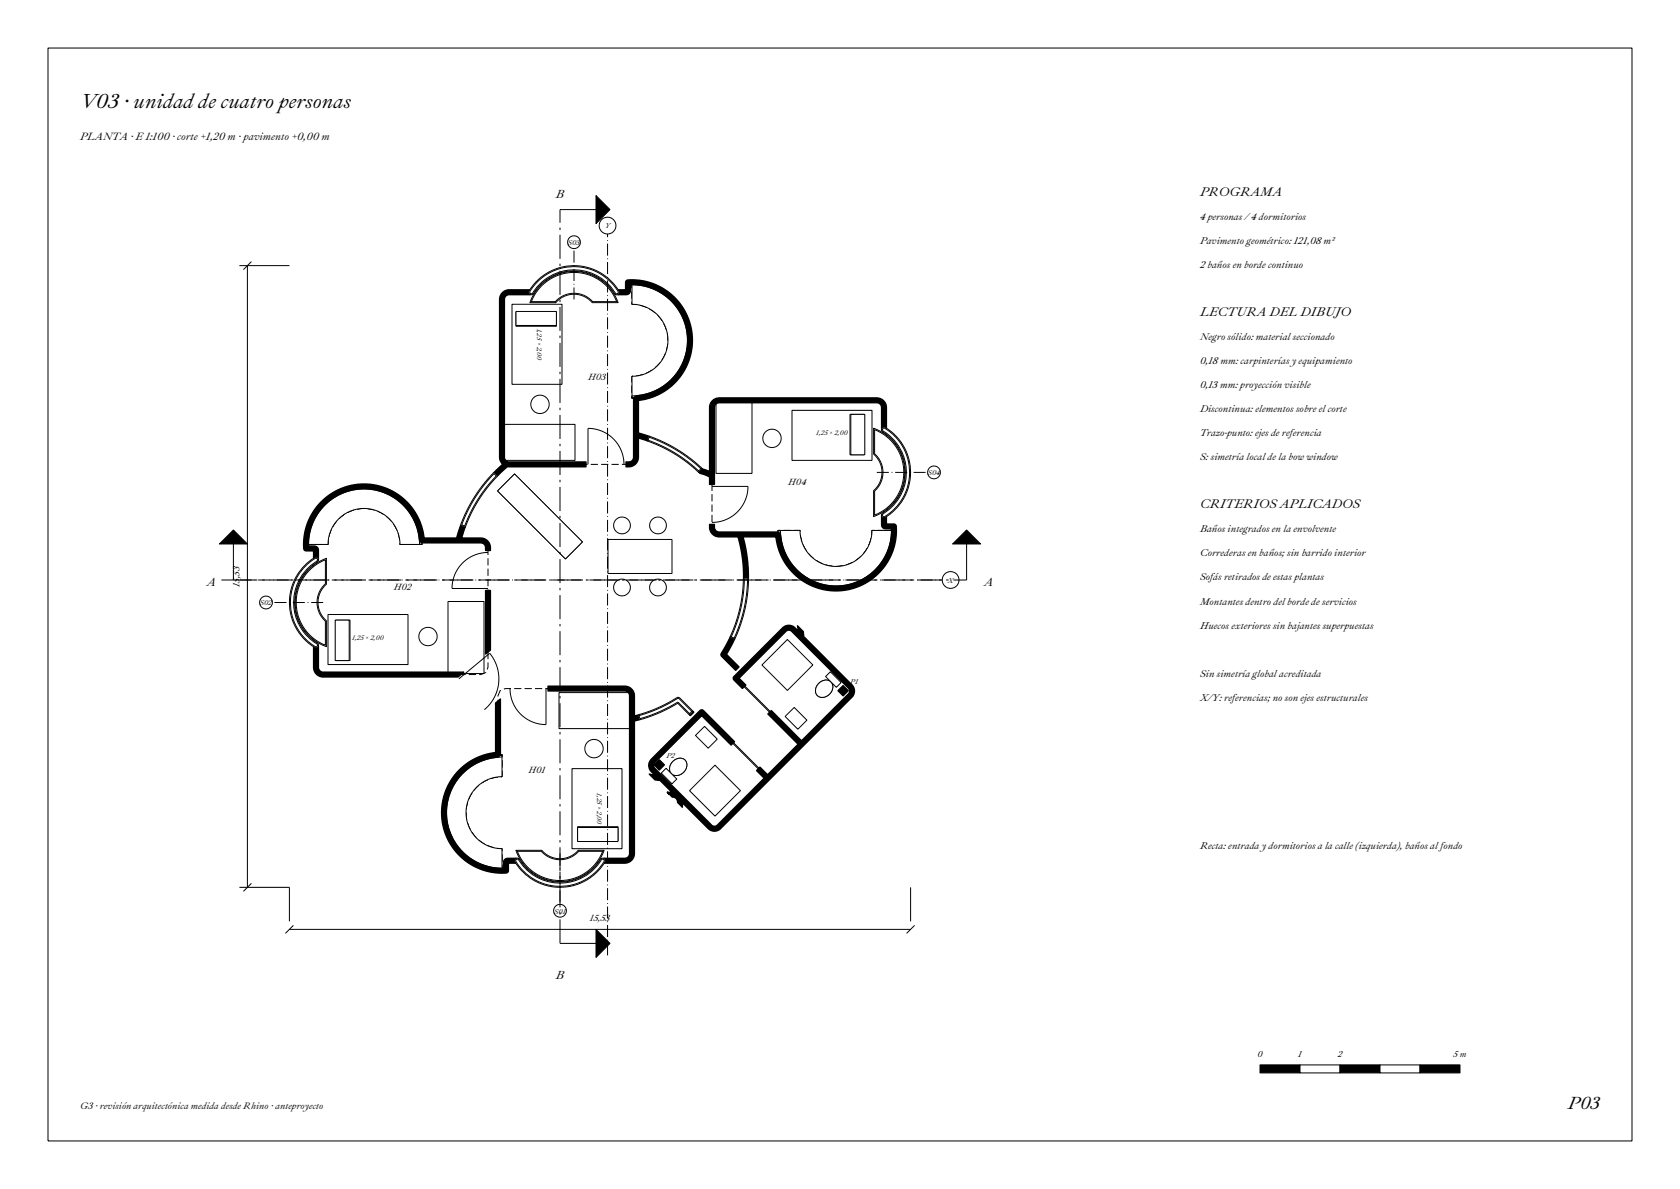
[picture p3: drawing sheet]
<svg xmlns="http://www.w3.org/2000/svg" width="420mm" height="297mm" viewBox="0 0 420 297" stroke-linecap="round" stroke-linejoin="round" font-family="sans-serif">
<path d="M170.3 77.3a14.8 14.8 0 0 0-13.3-6.8l-.1 2.4-2.6 .1a12.7 12.7 0 0 0-21.2-.5l-.4 .5h-5.6l-1.1 .5-.5 1.3v39.4l.5 1.3 1.3 .5h29.9l1.3-.5 .5-1.3v-14.6l2.5-.7a14.2 14.2 0 0 0 9.1-20.9l-.3-.7M172.5 85.9a14.5 14.5 0 0 0-14.5-15.4v5.5a9 9 0 0 1 9 9 9 9 0 0 1-9 9v5.5a14.5 14.5 0 0 0 14.5-13.6M223.6 109.5l-2.6-2.3v-5.6l-.5-1.1-1.3-.5h-39.4l-1.3 .5-.5 1.3v29.9l.5 1.3 1.3 .5h14.6l1.4 5a14.5 14.5 0 0 0 16.7 8 14.5 14.5 0 0 0 11-15l-2.4-.1-.1-2.6a13.2 13.2 0 0 0 6-10.4 12.5 12.5 0 0 0-3.4-8.9M91.9 121.5a14.5 14.5 0 0 0-15.4 14.5h5.5a9 9 0 0 1 9-9 9 9 0 0 1 9 9h5.5a14.5 14.5 0 0 0-13.6-14.5M120.2 135h-14.6l-.7-2.5a14.3 14.3 0 0 0-18.1-10.4 14.5 14.5 0 0 0-10.3 14.9l2.4 .1 .1 2.6a12.8 12.8 0 0 0-5.7 13.6 13.5 13.5 0 0 0 5.7 8v5.6l.5 1.1 1.3 .5h39.4l1.3-.5 .5-1.3v-29.9l-.5-1.3-1.3-.5M208.1 147a14.5 14.5 0 0 0 15.4-14.5h-5.5a9 9 0 0 1-9 9 9 9 0 0 1-9-9h-5.5a14.5 14.5 0 0 0 13.6 14.5M158 173.8l-.5-1.3-1.3-.5h-29.9l-1.3 .5-.5 1.3v14.6l-.5 .1a14.7 14.7 0 0 0-9.8 5.5 14.4 14.4 0 0 0-1.1 16.5 14.4 14.4 0 0 0 13.4 7l.1-2.4 2.6-.1a13.2 13.2 0 0 0 10.4 6 12.9 12.9 0 0 0 11.2-6h5.6l1.1-.5 .5-1.3v-39.4M111 202.1a14.5 14.5 0 0 0 14.5 15.4v-5.5a9 9 0 0 1-9-9 9 9 0 0 1 9-9v-5.5a14.5 14.5 0 0 0-14.5 13.6" fill="none" stroke="#000" stroke-width=".25" stroke-dasharray="1.8 .8" stroke-linecap="butt"/>
<g fill="#fff" stroke="#000" stroke-width=".25">
<path d="M168.1 190.3a1.95 1.95 0 0 1 2-.9 1.95 1.95 0 0 1 1.6 1.5 2.55 2.55 0 0 1-3.8 2.4 2.15 2.15 0 0 1 .2-3zM168.7 190.2a1.75 1.75 0 0 0-.5 2 1.75 1.75 0 0 0 1.8 1 1.78 1.78 0 0 0 .9-1.9 1.78 1.78 0 0 0-1.6-1.5z" fill-rule="evenodd"/>
<path d="M204.8 170.6a1.89 1.89 0 0 1 2-.7 1.89 1.89 0 0 1 1.4 1.6 2.55 2.55 0 0 1-3.9 2.2 2.21 2.21 0 0 1 .5-3.1zM205.2 170.7a1.75 1.75 0 0 0-.5 2 1.75 1.75 0 0 0 1.7 1 1.78 1.78 0 0 0 1-2 1.78 1.78 0 0 0-1.7-1.4z" fill-rule="evenodd"/>
<path d="M143.3 192.3h11.9v19.4h-11.9z" fill-rule="evenodd"/>
<path d="M143 192h12.5v20h-12.5z" fill-rule="evenodd"/>
<path d="M144.4 206.5h10.1v3.5h-10.1z" fill-rule="evenodd"/>
<path d="M144.4 206.7h10.1v3.5h-10.1z" fill-rule="evenodd"/>
<path d="M129 212.4h6.4a6 6 0 0 0 9.2 0h6.4a11.7 11.7 0 0 1-11 7.8 11.7 11.7 0 0 1-11-7.8z" fill-rule="evenodd"/>
<path d="M129.3 212.6h6a6.2 6.2 0 0 0 9.4 0h6a11.4 11.4 0 0 1-10.7 7.3 11.4 11.4 0 0 1-10.7-7.3z" fill-rule="evenodd"/>
<path d="M114.9 193.1a14.5 14.5 0 0 1 10.6-4.6v5.5a9 9 0 0 0-9 9 9 9 0 0 0 9 9v5.5a14.5 14.5 0 0 1-13.3-8.7 14.5 14.5 0 0 1 2.7-15.7z" fill-rule="evenodd"/>
<path d="M115.4 192.9a14.3 14.3 0 0 1 10.1-4.2v.4a13.9 13.9 0 0 0-13.9 13.9 13.9 13.9 0 0 0 13.9 13.9v.4a14.3 14.3 0 0 1-13.2-8.8 14.3 14.3 0 0 1 3.1-15.6z" fill-rule="evenodd"/>
<path d="M139.7 173h18.1v9h-18.1z" fill-rule="evenodd"/>
<path d="M82.3 153.8h19.4v11.9h-19.4z" fill-rule="evenodd"/>
<path d="M82 153.5h20v12.5h-20z" fill-rule="evenodd"/>
<path d="M84 154.9h3.5v10.1h-3.5z" fill-rule="evenodd"/>
<path d="M83.8 154.9h3.5v10.1h-3.5z" fill-rule="evenodd"/>
<path d="M77.1 142.4l2.2-1.8 2.3-1.1v6.4a6 6 0 0 0 0 9.2v6.4a11.7 11.7 0 0 1-4.5-19.1z" fill-rule="evenodd"/>
<path d="M77.1 142.7l2-1.7 2.2-1.2v6a6.2 6.2 0 0 0 0 9.4v6a11.4 11.4 0 0 1-4.2-18.5z" fill-rule="evenodd"/>
<path d="M81.1 125.4a14.5 14.5 0 0 1 15.7-2.7 14.5 14.5 0 0 1 8.7 13.3h-5.5a9 9 0 0 0-9-9 9 9 0 0 0-9 9h-5.5a14.5 14.5 0 0 1 4.6-10.6z" fill-rule="evenodd"/>
<path d="M80.9 125.9a14.3 14.3 0 0 1 15.6-3.1 14.3 14.3 0 0 1 8.8 13.2h-.4a13.9 13.9 0 0 0-13.9-13.9 13.9 13.9 0 0 0-13.9 13.9h-.4a14.3 14.3 0 0 1 4.2-10.1z" fill-rule="evenodd"/>
<path d="M112 150.2h9v18.1h-9z" fill-rule="evenodd"/>
<path d="M128.3 76.3h11.9v19.4h-11.9z" fill-rule="evenodd"/>
<path d="M128 76h12.5v20h-12.5z" fill-rule="evenodd"/>
<path d="M129 78h10.1v3.5h-10.1z" fill-rule="evenodd"/>
<path d="M129 77.8h10.1v3.5h-10.1z" fill-rule="evenodd"/>
<path d="M135.4 71.1a11.7 11.7 0 0 1 19.1 4.5h-6.4a6 6 0 0 0-9.2 0h-6.4l1.2-2.4z" fill-rule="evenodd"/>
<path d="M135.7 71.1a11.4 11.4 0 0 1 18.5 4.3h-6a6.2 6.2 0 0 0-9.4 0h-6l1.2-2.3z" fill-rule="evenodd"/>
<path d="M158 70.5a14.5 14.5 0 0 1 14.5 14.5 14.5 14.5 0 0 1-14.5 14.5v-5.5a9 9 0 0 0 9-9 9 9 0 0 0-9-9z" fill-rule="evenodd"/>
<path d="M158 70.7a14.3 14.3 0 0 1 14.3 14.3 14.3 14.3 0 0 1-14.3 14.3v-.4a13.9 13.9 0 0 0 13.9-13.9 13.9 13.9 0 0 0-13.9-13.9z" fill-rule="evenodd"/>
<path d="M125.8 106h17.9v9h-17.9z" fill-rule="evenodd"/>
<path d="M198.3 102.8h19.4v11.9h-19.4z" fill-rule="evenodd"/>
<path d="M198 102.5h20v12.5h-20z" fill-rule="evenodd"/>
<path d="M212.5 103.5h3.5v10.1h-3.5z" fill-rule="evenodd"/>
<path d="M212.7 103.5h3.5v10.1h-3.5z" fill-rule="evenodd"/>
<path d="M218.4 107a11.7 11.7 0 0 1 7.8 11 11.7 11.7 0 0 1-7.8 11v-6.4a6 6 0 0 0 0-9.2z" fill-rule="evenodd"/>
<path d="M218.7 107.3a11.4 11.4 0 0 1 7.3 10.7 11.4 11.4 0 0 1-7.3 10.7v-6a6.2 6.2 0 0 0 0-9.4z" fill-rule="evenodd"/>
<path d="M194.5 132.5h5.5a9 9 0 0 0 9 9 9 9 0 0 0 9-9h5.5a14.5 14.5 0 0 1-14.5 14.5 14.5 14.5 0 0 1-14.5-14.5z" fill-rule="evenodd"/>
<path d="M194.7 132.5h.4a13.9 13.9 0 0 0 13.9 13.9 13.9 13.9 0 0 0 13.9-13.9h.4a14.3 14.3 0 0 1-14.3 14.3 14.3 14.3 0 0 1-14.3-14.3z" fill-rule="evenodd"/>
<path d="M179 100.3h9v18h-9z" fill-rule="evenodd"/>
<path d="M190.5 166.1l6.3-6.4 6.4 6.4-6.4 6.4z" fill-rule="evenodd"/>
<path d="M198.5 176.7l3.2 3.2-2.2 2.3-3.2-3.2z" fill-rule="evenodd"/>
<path d="M178.7 191.1l6.4 6.4-6.4 6.4-6.3-6.4z" fill-rule="evenodd"/>
<path d="M173.9 183.7l2.2-2.3 3.2 3.2-2.2 2.3z" fill-rule="evenodd"/>
<path d="M128.6 118.4l17 17-4.2 4.2-17-17z" fill-rule="evenodd"/>
<path d="M128.6 118.4l17 17-4.2 4.2-17-17z" fill-rule="evenodd"/>
<path d="M152 134.7h16v8.5h-16z" fill-rule="evenodd"/>
<path d="M205.3 171.4l.6-.5a.91 .91 0 0 1 1.4 0 .91 .91 0 0 1-.2 1.3 1.56 1.56 0 0 1-2.3 .8l-.1-.7z" fill-rule="evenodd"/>
<path d="M204.7 170.7a1.91 1.91 0 0 1 2.1-.8 1.91 1.91 0 0 1 1.4 1.6 2.55 2.55 0 0 1-3.9 2.2 2.19 2.19 0 0 1 .4-3z" fill-rule="evenodd"/>
<path d="M207.6 167.8l2.7 2.7-1.2 1.2-2.7-2.7z" fill-rule="evenodd"/>
<path d="M168.8 190.9l.6-.5a.91 .91 0 0 1 1.4 0 .91 .91 0 0 1-.1 1.4 1.53 1.53 0 0 1-2.4 .8v-.8z" fill-rule="evenodd"/>
<path d="M168.2 190.2a1.9 1.9 0 0 1 2.1-.8 1.9 1.9 0 0 1 1.4 1.7 2.55 2.55 0 0 1-3.8 2.2 2.19 2.19 0 0 1 .3-3.1z" fill-rule="evenodd"/>
<path d="M166.5 191.9l2.7 2.7-1.2 1.2-2.7-2.7z" fill-rule="evenodd"/>
<circle cx="148.5" cy="187" r="2.3"/>
<circle cx="107" cy="159" r="2.3"/>
<circle cx="135" cy="101" r="2.3"/>
<circle cx="193" cy="109.5" r="2.3"/>
<circle cx="155.5" cy="131.3" r="2.1"/>
<circle cx="164.5" cy="131.3" r="2.1"/>
<circle cx="155.5" cy="146.8" r="2.1"/>
<circle cx="164.5" cy="146.8" r="2.1"/>
<circle cx="210.8" cy="172.5" r=".55"/>
<circle cx="211.5" cy="172.5" r=".12"/>
<circle cx="164.8" cy="191.1" r=".55"/>
<circle cx="165.5" cy="191.1" r=".12"/>
</g>
<g fill="#000" stroke="#000" stroke-width=".35">
<path d="M156.6 70.1a11.8 11.8 0 0 1 6.7 .8 15.1 15.1 0 0 1 9.7 16 15.1 15.1 0 0 1-13.4 13.1v8.2l2.7 .8-.4 .5-.1 .6-2.2-.7v4.8a2.4 2.4 0 0 1-2.4 2.4h-.7v-1.2h.7a1.2 1.2 0 0 0 1.2-1.2v-14.4a1 1 0 0 1 .8-1 13.9 13.9 0 0 0 12.7-14.6 13.9 13.9 0 0 0-14.3-13.1v1.5a1 1 0 0 1-.9 1h-2.3l.4-.5-.2-.7h1.8v-1.9z" fill-rule="evenodd"/>
<path d="M125.6 73.1l.7-.5 .7-.2h5.4l-.2 .7 .4 .5h-5.3a1.2 1.2 0 0 0-1.2 1.2v39.4a1.2 1.2 0 0 0 1.2 1.2h19.2v1.2h-19.6l-2.6 2.3-.4-.5-.5-.3 2.3-2.1-.6-.9-.2-.9v-39.4l.2-1z" fill-rule="evenodd"/>
<path d="M178.1 100.1l.8-.5 .9-.2h39.4a2.4 2.4 0 0 1 2.4 2.4v5.1l-.7-.2-.5 .4v-5.3a1.2 1.2 0 0 0-1.2-1.2h-39.4a1.2 1.2 0 0 0-1.2 1.2v19.2h-1.2v-1.9l-2.3-.8-.5-.4 .6-.4 .2-.5 2 .8v-16l.2-.9z" fill-rule="evenodd"/>
<path d="M80.3 125.3a15.1 15.1 0 0 1 15.7-3.5 15.1 15.1 0 0 1 10 12.6h8.2l1-3.3 .5 .4 .6 .1-.9 2.8h4.8a2.4 2.4 0 0 1 2.4 2.4v.7h-1.2v-.7a1.2 1.2 0 0 0-1.2-1.2h-14.4a1 1 0 0 1-1-.8 13.9 13.9 0 0 0-14.6-12.7 13.9 13.9 0 0 0-13.1 14.3h1.5a1 1 0 0 1 1 .9v2.3l-.5-.4-.7 .2v-1.8h-1.9l-.4-.2a11.9 11.9 0 0 1 1-7.2l1.3-2.6z" fill-rule="evenodd"/>
<path d="M177.4 131h1.2v.7a1.2 1.2 0 0 0 1.2 1.2h14.4a1 1 0 0 1 1 .8 13.9 13.9 0 0 0 14.6 12.7 13.9 13.9 0 0 0 13.1-14.3h-1.5a1 1 0 0 1-1-.9v-2.3l.5 .4 .7-.2v1.8h1.9l.4 .2a15 15 0 0 1-13.5 16.4 15 15 0 0 1-16.4-13.4h-8.2l.9 4.8 .4 5.6-.6-.1-.6 .1-.3-5.4-1.1-5h-4.7a2.4 2.4 0 0 1-2.4-2.4z" fill-rule="evenodd"/>
<path d="M121.4 147.5h1.2v14.9l-1.2 1z" fill-rule="evenodd"/>
<path d="M78.4 161.6l.7 .2 .5-.4v5.3a1.2 1.2 0 0 0 1.2 1.2h35.1l-1.4 1.2h-33.7a2.4 2.4 0 0 1-2.4-2.4z" fill-rule="evenodd"/>
<path d="M173.2 177.7l.2 .2-.8 .9-.3-.3 .6-.3z" fill-rule="evenodd"/>
<path d="M182.6 159.1l.5 .4 .6 .1-2.1 3.8 3.2 3.2-.9 .8-3.7-3.8z" fill-rule="evenodd"/>
<path d="M210.8 171.3l1.3 1.2-1.3 1.3-1.3-1.3z" fill-rule="evenodd"/>
<path d="M164.8 189.8l1.3 1.3-1.3 1.2-1.3-1.2z" fill-rule="evenodd"/>
<path d="M175 177.5l.4-.2 .4 .2 7.8 7.8-.8 .8-7.4-7.3-11.7 11.7a1 1 0 0 0 0 1.4l14.3 14.3 .5 .2 .5-.1 12.1-11.9-2-1.9 .9-.9 1.9 1.9 7.6-7.6-7.5-7.6 .8-.8 7.6 7.6 11.7-11.8 .3-.6-.3-.8-14.2-14.2a1 1 0 0 0-1.4 0l-11.7 11.7 1.7 1.7-.9 .9-2.2-2.2v-.7l12.2-12.3a2.2 2.2 0 0 1 3.2 0l.8 .9-.2-1.4 1.4 1.5 .2 1.2 12 12.1a2.2 2.2 0 0 1 0 3.1l-32.8 32.8a2.2 2.2 0 0 1-3.1 0l-6.5-6.5v1.2l-1.2-1.4a1.22 1.22 0 0 0-1.4-1.2l-1.2-1.2 .5 .5-.4-.5h1.1l-3-2.9-1.2-.2-1.5-1.4 1.4 .2-.9-.8a2.2 2.2 0 0 1 0-3.2z" fill-rule="evenodd"/>
<path d="M123.9 175.6l1.2-1v13.6a1 1 0 0 1-.8 1 13.9 13.9 0 0 0-12.7 14.6 13.9 13.9 0 0 0 14.3 13.1v-1.5a1 1 0 0 1 .9-1h2.3l-.4 .5 .2 .7h-1.8v1.9l-.2 .4a15 15 0 0 1-16.4-13.5 15 15 0 0 1 13.4-16.4z" fill-rule="evenodd"/>
<path d="M137 171.4h19.2a2.4 2.4 0 0 1 2.4 2.4v5.1l1-.3v.6l.3 .5-1.3 .4v33.1a2.4 2.4 0 0 1-2.4 2.4h-5.1l.2-.7-.4-.5h5.3a1.2 1.2 0 0 0 1.2-1.2v-39.4a1.2 1.2 0 0 0-1.2-1.2h-19.2z" fill-rule="evenodd"/>
</g>
<path d="M128.9 214.5l.6-.1a12.1 12.1 0 0 0 20.8 .1 .65 .65 0 0 1 .8 0 .65 .65 0 0 1 .2 .8 13 13 0 0 1-22.6-.3z" fill-rule="evenodd" fill="#fff" stroke="#000" stroke-width=".25"/>
<path d="M129.1 214.7l.3-.1a12.7 12.7 0 0 0 7.6 5.6 12.1 12.1 0 0 0 12.9-4.7l.5-.8a.4 .4 0 0 1 .5 0 .4 .4 0 0 1 .1 .5 12.8 12.8 0 0 1-22.1-.2z" fill="none" stroke="#000" stroke-width=".25"/>
<path d="M159.6 178.5a40.4 40.4 0 0 0 9.9-4.3l.4 .1 3.3 3.3-.2 .4-.7 .5-2.9-2.8a31 31 0 0 1-9.5 4l-.3-.6z" fill-rule="evenodd" fill="#fff" stroke="#000" stroke-width=".25"/>
<path d="M159.8 178.7l4.7-1.6 5-2.7 .3 .1 3.1 3.2-.1 .1-.4 .4-3-2.8a35.8 35.8 0 0 1-9.4 4z" fill="none" stroke="#000" stroke-width=".25"/>
<path d="M185.8 144.5l.6-.1 .6 .1a32.1 32.1 0 0 1-3.4 15.1l-.6-.2-.5-.4a35.8 35.8 0 0 0 3.3-14.5z" fill-rule="evenodd" fill="#fff" stroke="#000" stroke-width=".25"/>
<path d="M186.1 144.7h.7a33.6 33.6 0 0 1-3.3 14.6l-.7-.3 1.5-3.8 1-3.5 .5-3.5z" fill="none" stroke="#000" stroke-width=".25"/>
<path d="M76.7 140.8l2-1.6a.65 .65 0 0 1 .8 .2 .65 .65 0 0 1 0 .9 11.9 11.9 0 0 0 0 20.5 .65 .65 0 0 1 0 .8 .65 .65 0 0 1-.8 .2 13.1 13.1 0 0 1-2-21z" fill-rule="evenodd" fill="#fff" stroke="#000" stroke-width=".25"/>
<path d="M76.8 140.9l2-1.4 .5 .1 .1 .3a12.7 12.7 0 0 0-5.6 7.6 12.1 12.1 0 0 0 4.7 12.9l.8 .5a.4 .4 0 0 1 0 .5 .4 .4 0 0 1-.5 .1 12.9 12.9 0 0 1-2-20.6z" fill="none" stroke="#000" stroke-width=".25"/>
<path d="M123.4 118.1l.5 .3 .4 .6a35.8 35.8 0 0 0-7.9 12.6l-.6-.1-.5-.3a34.3 34.3 0 0 1 8.1-13.1z" fill-rule="evenodd" fill="#fff" stroke="#000" stroke-width=".25"/>
<path d="M123.4 118.4l.6 .5-2.3 2.7-2.1 2.9-1.8 3.1-1.6 3.7-.7-.2a35.1 35.1 0 0 1 7.9-12.7z" fill="none" stroke="#000" stroke-width=".25"/>
<path d="M220.7 106.8l.3-.1a12.9 12.9 0 0 1 0 22.6 .65 .65 0 0 1-.6-.4 .65 .65 0 0 1 .1-.7 11.9 11.9 0 0 0 0-20.5l-.1-.7z" fill-rule="evenodd" fill="#fff" stroke="#000" stroke-width=".25"/>
<path d="M220.8 107l.2-.1a12.8 12.8 0 0 1 0 22.2l-.3-.2-.1-.3a12.7 12.7 0 0 0 5.6-7.6 12.1 12.1 0 0 0-4.7-12.9l-.8-.5z" fill="none" stroke="#000" stroke-width=".25"/>
<path d="M162.2 109a32.2 32.2 0 0 1 13.2 8.1l-.3 .5-.5 .3a35.8 35.8 0 0 0-12.7-7.7v-.6z" fill-rule="evenodd" fill="#fff" stroke="#000" stroke-width=".25"/>
<path d="M162.4 109.2a35.1 35.1 0 0 1 12.7 7.9l-.5 .5-2.8-2.4-2.9-2-3.1-1.7-3.7-1.5z" fill="none" stroke="#000" stroke-width=".25"/>
<path d="M133.9 70.5a13 13 0 0 1 20.9 2.5 .65 .65 0 0 1-.4 .6 .65 .65 0 0 1-.7-.1 11.9 11.9 0 0 0-20.5 0 .65 .65 0 0 1-.8 0 .65 .65 0 0 1-.2-.8z" fill-rule="evenodd" fill="#fff" stroke="#000" stroke-width=".25"/>
<g fill="none" stroke="#000" stroke-width=".25">
<path d="M59.9 66.4h12.5M61.9 66.4v155.2M62.9 65.4l-2 2M134.1 70.7a12.8 12.8 0 0 1 20.5 2.3l-.2 .3-.3 .1a12.7 12.7 0 0 0-7.6-5.6 12.1 12.1 0 0 0-12.2 3.9l-1.2 1.6a.4 .4 0 0 1-.5 0 .4 .4 0 0 1-.1-.5zM147 116v-9a9 9 0 0 1 9 9M122 138a9 9 0 0 0-9 9h9M178 121.5h9a9 9 0 0 1-9 9M114.7 169.6l7.7-6.4a10 10 0 0 1-1.3 14.1M127.5 172a9 9 0 0 0 9 9v-9M186 171.5l6.4 6.4M186.2 171.4l6.4 6.3M183.2 185.7l6.4 6.4"/>
<path d="M183.4 185.5l6.3 6.4M59.9 221.6h12.5v8.5M62.9 220.6l-2 2M72.4 232.1h155.2M73.4 231.1l-2 2M227.6 221.6v8.5M228.6 231.1l-2 2"/>
</g>
<path d="M192.4 177.9l6.4 6.4M183.2 185.7l-6.4-6.4" fill="none" stroke="#000" stroke-width=".25" stroke-dasharray="1.2 .6" stroke-linecap="butt"/>
<path d="M55.4 144.9h182.2" fill="none" stroke="#000" stroke-width=".25" stroke-dasharray="3 .7 .2 .7" stroke-linecap="butt"/>
<circle cx="237.6" cy="144.9" r="2.1" fill="#fff" stroke="#000" stroke-width=".25"/>
<path d="M151.9 238.6v-182.2" fill="none" stroke="#000" stroke-width=".25" stroke-dasharray="3 .7 .2 .7" stroke-linecap="butt"/>
<circle cx="151.9" cy="56.4" r="2.1" fill="#fff" stroke="#000" stroke-width=".25"/>
<path d="M140 213.2v14.3" fill="none" stroke="#000" stroke-width=".25" stroke-dasharray="3 .7 .2 .7" stroke-linecap="butt"/>
<circle cx="140" cy="227.5" r="1.6" fill="#fff" stroke="#000" stroke-width=".25"/>
<path d="M80.8 150.5h-14.3" fill="none" stroke="#000" stroke-width=".25" stroke-dasharray="3 .7 .2 .7" stroke-linecap="butt"/>
<circle cx="66.5" cy="150.5" r="1.6" fill="#fff" stroke="#000" stroke-width=".25"/>
<path d="M143.5 74.8v-14.3" fill="none" stroke="#000" stroke-width=".25" stroke-dasharray="3 .7 .2 .7" stroke-linecap="butt"/>
<circle cx="143.5" cy="60.5" r="1.6" fill="#fff" stroke="#000" stroke-width=".25"/>
<path d="M219.2 118h14.3" fill="none" stroke="#000" stroke-width=".25" stroke-dasharray="3 .7 .2 .7" stroke-linecap="butt"/>
<circle cx="233.5" cy="118" r="1.6" fill="#fff" stroke="#000" stroke-width=".25"/>
<path d="M12 12h396v273h-396z" fill="none" stroke="#000" stroke-width=".25"/>
<path d="M315 266h10v2h-10z" fill-rule="evenodd" fill="#000" stroke="#000" stroke-width=".25"/>
<path d="M325 266h10v2h-10z" fill-rule="evenodd" fill="#fff" stroke="#000" stroke-width=".25"/>
<path d="M335 266h10v2h-10z" fill-rule="evenodd" fill="#000" stroke="#000" stroke-width=".25"/>
<path d="M345 266h10v2h-10z" fill-rule="evenodd" fill="#fff" stroke="#000" stroke-width=".25"/>
<g fill="#000" stroke="#000" stroke-width=".25">
<path d="M149 48.9l3.5 3.5-3.5 3.5zM58.4 132.4l3.5 3.5h-7zM241.6 132.4l3.5 3.5h-7zM149 232.1l3.5 3.5-3.5 3.5z"/>
<path d="M355 266h10v2h-10z" fill-rule="evenodd"/>
</g>
<path d="M58.4 144.9h183.2M140 235.6v-183.2" fill="none" stroke="#000" stroke-width=".25" stroke-dasharray="6 1.2 .6 1.2" stroke-linecap="butt"/>
<path d="M140 52.4h9M58.4 135.9v9M241.6 135.9v9M140 235.6h9" fill="none" stroke="#000" stroke-width=".25"/>
<text font-size="5.2" x="20" y="27">V03 · unidad de cuatro personas</text>
<text font-size="4.5" x="392" y="277">P03</text>
<g font-size="3.2">
<text x="300" y="49">PROGRAMA</text>
<text x="300" y="79">LECTURA DEL DIBUJO</text>
<text x="300" y="127">CRITERIOS APLICADOS</text>
</g>
<g font-size="3">
<text x="138.9" y="49.4">B</text>
<text x="51.7" y="146.4">A</text>
<text x="246" y="146.4">A</text>
<text x="138.9" y="244.6">B</text>
</g>
<text font-size="2.7" x="20" y="35">PLANTA · E 1:100 · corte +1,20 m · pavimento +0,00 m</text>
<g font-size="2.5">
<text x="300" y="55">4 personas / 4 dormitorios</text>
<text x="300" y="61">Pavimento geométrico: 121,08 m²</text>
<text x="300" y="67">2 baños en borde continuo</text>
<text x="300" y="85">Negro sólido: material seccionado</text>
<text x="300" y="91">0,18 mm: carpinterías y equipamiento</text>
<text x="300" y="97">0,13 mm: proyección visible</text>
<text x="300" y="103">Discontinua: elementos sobre el corte</text>
<text x="300" y="109">Trazo-punto: ejes de referencia</text>
<text x="300" y="115">S: simetría local de la bow window</text>
<text x="300" y="133">Baños integrados en la envolvente</text>
<text x="300" y="139">Correderas en baños; sin barrido interior</text>
<text x="300" y="145">Sofás retirados de estas plantas</text>
<text x="300" y="151">Montantes dentro del borde de servicios</text>
<text x="300" y="157">Huecos exteriores sin bajantes superpuestas</text>
<text x="300" y="169">Sin simetría global acreditada</text>
<text x="300" y="175">X/Y: referencias; no son ejes estructurales</text>
<text x="300" y="212">Recta: entrada y dormitorios a la calle (izquierda), baños al fondo</text>
</g>
<text font-size="2.4" x="20" y="277">G3 · revisión arquitectónica medida desde Rhino · anteproyecto</text>
<g font-size="2.3">
<text x="147" y="95">H03</text>
<text x="197.1" y="121.1">H04</text>
<text x="59.9" y="146.5" transform="rotate(-90 59.9 146.5)">15,53</text>
<text x="98.4" y="147.4">H02</text>
<text x="132.1" y="193">H01</text>
<text x="147.5" y="230.1">15,53</text>
</g>
<g font-size="2.2">
<text x="314.4" y="264">0</text>
<text x="324.5" y="264">1</text>
<text x="334.4" y="264">2</text>
<text x="363.4" y="264">5 m</text>
</g>
<g font-size="1.8">
<text x="151.3" y="57.1">Y</text>
<text x="142" y="61.2">S03</text>
<text x="232" y="118.7">S04</text>
<text x="236.9" y="145.6">X</text>
<text x="65" y="151.2">S02</text>
<text x="212.6" y="170.7">P1</text>
<text x="166.6" y="189.3">P2</text>
<text x="138.6" y="228.2">S01</text>
</g>
<g font-size="1.7">
<text x="134.3" y="82.1" transform="rotate(90 134.3 82.1)">1,25 × 2,00</text>
<text x="204.1" y="108.8">1,25 × 2,00</text>
<text x="88.1" y="159.8">1,25 × 2,00</text>
<text x="149.3" y="198.1" transform="rotate(90 149.3 198.1)">1,25 × 2,00</text>
</g>
</svg>
